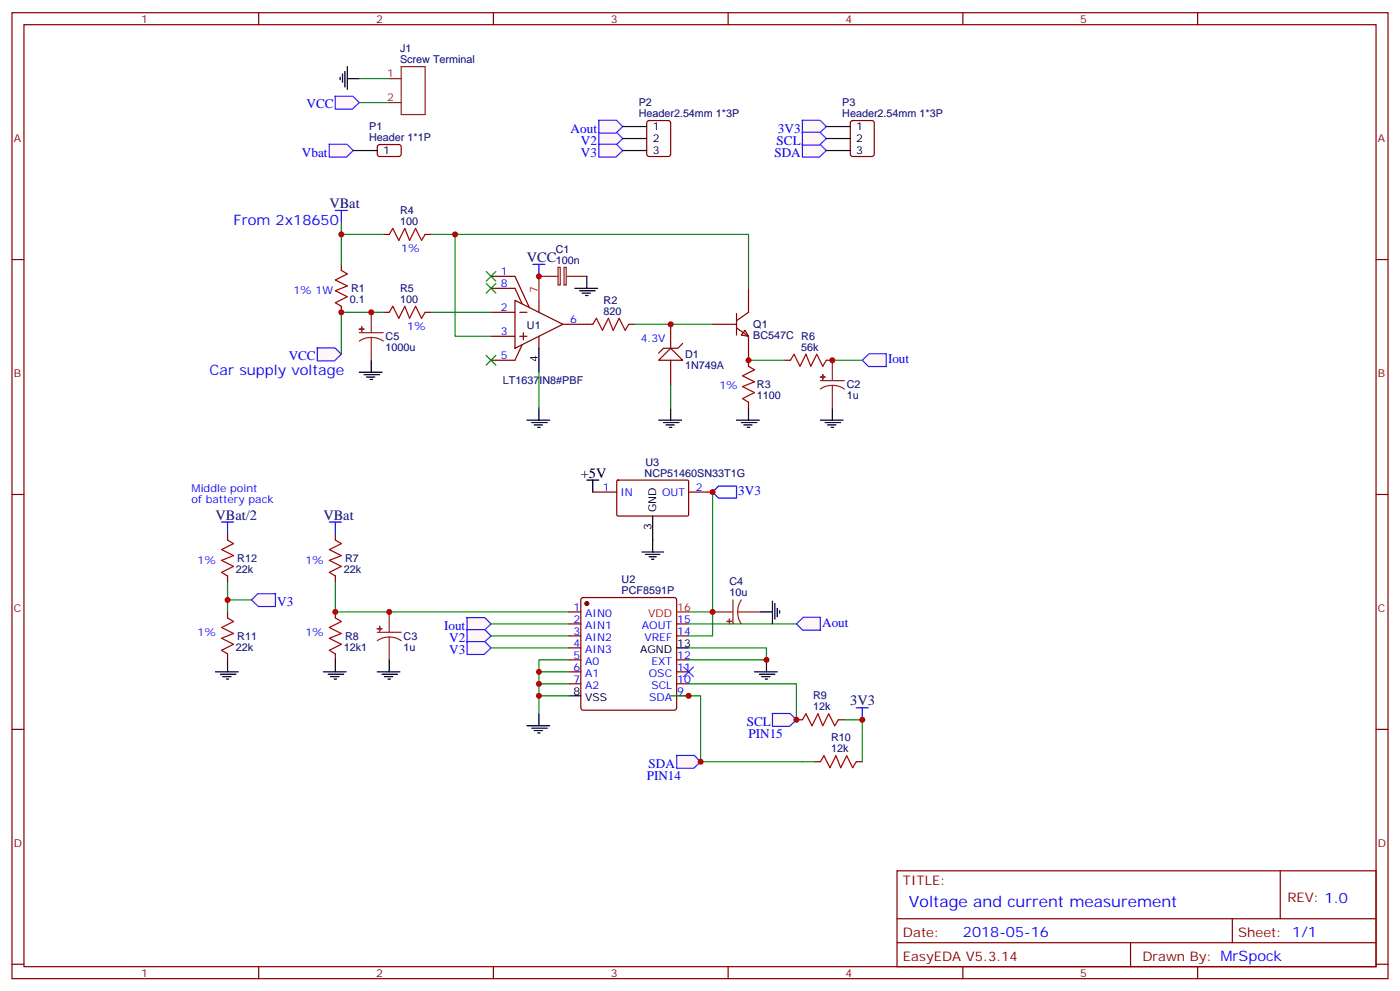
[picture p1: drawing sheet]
<svg xmlns="http://www.w3.org/2000/svg" width="412mm" height="292mm" viewBox="0 0 412 292" stroke-linecap="round" stroke-linejoin="round" font-family="sans-serif">
<g fill="none" stroke="#870000" stroke-width=".35">
<path d="M3.5 3.7h405.4v284.4h-405.4zM7.1 7.3h398.2v277.3h-398.2zM76.2 3.7v3.6M145.3 3.7v3.6M214.5 3.7v3.6M283.6 3.7v3.6M352.8 3.7v3.6M3.5 76.4h3.6M100.5 77.8v1.8M405.3 76.4h3.6M100.5 90.2v1.7M3.5 145.6h3.6"/>
<path d="M405.3 145.6h3.6M3.5 214.7h3.6M405.3 214.7h3.6M264.2 256.3h141.1v28.3h-141.1zM377.1 256.3v14.1M264.2 270.4h141.1M264.2 277.5h141.1M333 277.5v7.1M363 270.4v7.1M3.5 283.8h3.6M76.2 284.6v3.5M145.3 284.6v3.5"/>
<path d="M214.5 284.6v3.5M283.6 284.6v3.5M352.8 284.6v3.5M405.3 283.8h3.6"/>
</g>
<path d="M100.5 79.6l1.8 1-3.5 1.8 3.5 1.8-3.5 1.4 3.5 1.7-3.5 1.8 1.7 1.1" fill="none" stroke="#a10000" stroke-width=".35"/>
<path d="M98.8 61.9h3.5M100.5 61.9v3.6" fill="none" stroke="#00f" stroke-width=".35"/>
<path d="M93.4 102.4h5.3l1.8 1.9-2 1.9h-5z" fill="#fff7f7" stroke="#420aff" stroke-width=".35"/>
<path d="M100.5 65.5v12.3" fill="none" stroke="#008700" stroke-width=".35"/>
<path d="M144.6 91.9h7.1M144.6 99h7.1M144.6 84.9h7.1l2.1 4.6M144.6 81.4h7.1l4.2 9.1M151.7 88.4l14.1 7.1-14.1 7zM153.1 91.9h2.1M153.1 99h2.1M154.2 97.9v2.1M158.7 88.4v3.5M158.7 99v3.5M165.8 95.5h7.1M153.8 101.5l-2.1 4.5h-7.1" fill="none" stroke="#870000" stroke-width=".35"/>
<path d="M158.7 102.5v7.1" fill="none" stroke="#000" stroke-width=".35"/>
<path d="M158.7 81.4v7" fill="none" stroke="#f00" stroke-width=".35"/>
<path d="M219.4 97.2l1.1 1.8-2.1-.4z" fill="#fff" stroke="#870000" stroke-width=".35"/>
<path d="M112.9 69h1.8M125.2 69h1.8M112.9 91.9h1.8M125.2 91.9h1.8M172.9 95.5h1.7M185.2 95.5h1.8M209.9 95.5h7.1M217 96.5l3.5 2.5v8.8M217 92.3v6.3M220.5 84.9v7l-3.5 2.5M220.5 118.4v1.8" fill="none" stroke="#870000" stroke-width=".35"/>
<path d="M114.7 69l1-1.8 1.8 3.6 1.7-3.6 1.4 3.6 1.8-3.6 1.8 3.6 1-1.8M114.7 91.9l1-1.7 1.8 3.5 1.7-3.5 1.4 3.5 1.8-3.5 1.8 3.5 1-1.8M174.6 95.5l1.1-1.8 1.7 3.5 1.8-3.5 1.4 3.5 1.8-3.5 1.7 3.5 1.1-1.7M220.5 107.8l1.7 1.1-3.5 1.7 3.5 1.8-3.5 1.4 3.5 1.8-3.5 1.7 1.8 1.1" fill="none" stroke="#a10000" stroke-width=".35"/>
<path d="M100.5 69h12.4M127 69h93.5v15.9M134.1 69v30h10.5M112.9 91.9h-12.4v12.4M127 91.9h17.6M187 95.5h22.9M158.7 109.6v10.6" fill="none" stroke="#008700" stroke-width=".35"/>
<g fill="none" stroke="#000" stroke-width=".35">
<path d="M155.2 123.7h6.7M156.6 124.4h4.6M157.3 125.1h2.5M158.4 125.8h.7M158.7 120.2v3.5M194 123.7h6.7M195.4 124.4h4.6M196.1 125.1h2.5M197.2 125.8h.7M197.6 120.2v3.5M217 123.7h6.7M218.4 124.4h4.6"/>
<path d="M219.1 125.1h2.4M220.1 125.8h.7M220.5 120.2v3.5"/>
</g>
<g fill="#000" stroke="#008700" stroke-width=".35">
<path d="M143.2 79.9l2.8 2.9zM146 79.9l-2.8 2.9z"/>
<path d="M143.2 83.5l2.8 2.8zM146 83.5l-2.8 2.8z"/>
<path d="M143.2 104.6l2.8 2.9zM146 104.6l-2.8 2.9z"/>
</g>
<path d="M98.7 28.3h5.3l1.8 1.9-2 1.9h-5z" fill="#fff7f7" stroke="#420aff" stroke-width=".35"/>
<path d="M197.6 113.1v7.1" fill="none" stroke="#008700" stroke-width=".35"/>
<path d="M194 106l3.6-3.5 3.5 3.5z" fill="#fff" stroke="#870000" stroke-width=".35"/>
<path d="M197.6 95.5v7M197.6 106v7.1M201.1 101.1l-1.4 1.4h-4.3l-1.4 1.4M231.1 106h1.7M243.4 106h1.8" fill="none" stroke="#870000" stroke-width=".35"/>
<g fill="none" stroke="#000" stroke-width=".35">
<path d="M102.3 19.6v6.7M100.2 22.8v.7M100.9 21.7v2.5M101.6 21v4.6M102.3 23.1h3.5M169.3 84.9h6.7M170.7 85.6h4.6M171.4 86.3h2.5M172.5 87h.7M172.9 81.4v3.5M241.7 123.7h6.7M243.1 124.4h4.5"/>
<path d="M243.8 125.1h2.4M244.8 125.8h.7M245.2 120.2v3.5"/>
</g>
<path d="M164.4 78.7h.6v5.2h-.6zM166.2 78.7h.6v5.2h-.6zM158.7 81.4h5.7M166.9 81.4h6" fill="none" stroke="#8c2424" stroke-width=".35"/>
<path d="M157 77.8h3.5M158.7 77.8v3.6" fill="none" stroke="#00f" stroke-width=".35"/>
<path d="M232.8 106l1.1-1.7 1.8 3.5 1.7-3.5 1.4 3.5 1.8-3.5 1.8 3.5 1-1.8" fill="none" stroke="#a10000" stroke-width=".35"/>
<path d="M220.5 106h10.6" fill="none" stroke="#008700" stroke-width=".35"/>
<path d="M254 106l2-1.9h5.1v3.8h-5.2z" fill="#fff7f7" stroke="#420aff" stroke-width=".35"/>
<path d="M245.2 106h8.8M98.8 171.3v8.8h68.8M167.6 197.8h-8.9v3.5M167.6 194.2h-8.9v3.6M167.6 204.8h-8.9v5.3M167.6 201.3h-8.9v3.5" fill="none" stroke="#008700" stroke-width=".35"/>
<circle cx="172.9" cy="177.7" r=".53" fill="#870000" stroke="#870000" stroke-width=".35"/>
<g fill="none" stroke="#870000" stroke-width=".35">
<path d="M98.8 157.2v1.8M98.8 169.5v1.8M171.3 176.1l.5-.2h26.8l.5 .2 .2 .5v31.8l-.2 .4-.5 .3h-26.8l-.5-.3-.2-.4v-31.8zM98.8 180.1v1.8M98.8 192.5v1.7M167.6 180.1h3.5M167.6 183.7h3.5M167.6 187.2h3.5M167.6 190.7h3.5M167.6 194.2h3.5M167.6 197.8h3.5M199.3 183.7h3.5"/>
<path d="M199.3 187.2h3.5M199.3 194.2h3.5M199.3 197.8h3.5M167.6 201.3h3.5M199.3 201.3h3.5M199.3 204.8h3.5"/>
</g>
<g fill="none" stroke="#000" stroke-width=".35">
<path d="M95.2 197.8h6.8M96.7 198.5h4.5M97.4 199.2h2.4M98.4 199.9h.7M98.8 194.2v3.6M111.1 197.8h6.7M112.5 198.5h4.6M113.2 199.2h2.5M114.3 199.9h.7M114.7 194.2v3.6M199.3 190.7h3.5M155.2 213.6h6.7"/>
<path d="M156.6 214.3h4.6M157.3 215.1h2.5M158.4 215.8h.7M158.7 210.1v3.5M167.6 204.8h3.5"/>
</g>
<path d="M199.3 180.1h3.5" fill="none" stroke="#f00" stroke-width=".35"/>
<path d="M98.8 159l1.7 1-3.5 1.8 3.5 1.7-3.5 1.5 3.5 1.7-3.5 1.8 1.8 1M98.8 181.9l1.7 1.1-3.5 1.7 3.5 1.8-3.5 1.4 3.5 1.8-3.5 1.7 1.8 1.1" fill="none" stroke="#a10000" stroke-width=".35"/>
<path d="M97 153.7h3.5M98.8 153.7v3.5" fill="none" stroke="#00f" stroke-width=".35"/>
<path d="M236.3 35.4h5.3l1.8 1.9-2 1.9h-5z" fill="#fff7f7" stroke="#420aff" stroke-width=".35"/>
<path d="M222.2 197.8h6.8M223.7 198.5h4.5M224.4 199.2h2.4M225.4 199.9h.7M225.8 194.2v3.6" fill="none" stroke="#000" stroke-width=".35"/>
<path d="M202.8 190.7h23v3.5h-23M202.8 180.1h7.1v7.1h-7.1M197.6 204.8h8.8v19.4h30M202.8 201.3h31.8v10.6M248.7 211.9h5.3v12.3" fill="none" stroke="#008700" stroke-width=".35"/>
<path d="M236.4 211.9l1-1.8 1.8 3.5 1.7-3.5 1.5 3.5 1.7-3.5 1.8 3.5 1-1.7M241.7 224.2l1-1.7 1.8 3.5 1.7-3.5 1.4 3.5 1.8-3.5 1.8 3.5 1-1.8" fill="none" stroke="#a10000" stroke-width=".35"/>
<path d="M234.6 211.9h1.8M246.9 211.9h1.8M239.9 224.2h1.8M252.2 224.2h1.8" fill="none" stroke="#870000" stroke-width=".35"/>
<path d="M252.2 208.4h3.6M254 208.4v3.5" fill="none" stroke="#00f" stroke-width=".35"/>
<g fill="#fff7f7" stroke="#420aff" stroke-width=".35">
<path d="M199.2 222.4h5.3l1.9 1.8-2.1 2h-5z"/>
<path d="M227.5 210h5.2l1.9 1.9-2 1.9h-5.1z"/>
</g>
<path d="M236.4 224.2h3.5" fill="none" stroke="#008700" stroke-width=".35"/>
<path d="M137.5 181.8h5.3l1.8 1.9-2 1.9h-5z" fill="#fff7f7" stroke="#420aff" stroke-width=".35"/>
<path d="M144.6 183.7h23" fill="none" stroke="#008700" stroke-width=".35"/>
<path d="M234.6 183.7l2-2h5.1v3.8h-5.3z" fill="#fff7f7" stroke="#420aff" stroke-width=".35"/>
<path d="M202.8 183.7h31.8" fill="none" stroke="#008700" stroke-width=".35"/>
<g fill="#fff7f7" stroke="#420aff" stroke-width=".35">
<path d="M137.5 185.3h5.3l1.8 1.9-2 1.9h-5z"/>
<path d="M137.5 188.9h5.3l1.8 1.8-2 2h-5z"/>
<path d="M176.3 38.9h5.3l1.8 1.9-2 1.9h-5z"/>
<path d="M176.3 42.5h5.3l1.8 1.8-2 1.9h-5z"/>
<path d="M176.3 35.4h5.3l1.8 1.9-2 1.9h-5z"/>
<path d="M236.3 42.5h5.3l1.8 1.8-2 1.9h-5z"/>
<path d="M236.3 38.9h5.3l1.8 1.9-2 1.9h-5z"/>
<path d="M201.4 196.4l2.9 2.8zM204.3 196.4l-2.9 2.8z"/>
</g>
<path d="M144.6 187.2h23M144.6 190.7h23" fill="none" stroke="#008700" stroke-width=".35"/>
<path d="M190.7 35.7l.5-.2h5.6l.7 .4 .1 9.5-.5 .6-5.9 .1-.6-.5-.1-9.4zM250.7 35.7l.5-.2h5.6l.7 .4v9.5l-.4 .6-5.9 .1-.7-.5v-9.4z" fill="none" stroke="#870000" stroke-width=".35"/>
<path d="M183.4 37.3h7.1M243.4 37.3h7.1M183.4 44.3h7.1M183.4 40.8h7.1M243.4 44.3h7.1M243.4 40.8h7.1M105.8 109.6h6.7M107.2 110.3h4.6M107.9 111h2.5M109 111.7h.7M109.4 106v3.6" fill="none" stroke="#000" stroke-width=".35"/>
<path d="M96.9 42.5h5.3l1.9 1.8-2.1 1.9h-5z" fill="#fff7f7" stroke="#420aff" stroke-width=".35"/>
<g fill="none" stroke="#8c2424" stroke-width=".35">
<path d="M118.2 19.6h7v14.1h-7zM114.7 23.1h3.5M114.7 30.2h3.5M105.8 97.9h7.1M109.4 99.3l1.8 .3 1.7 .8M109.4 99.3l-1.9 .3-1.7 .8M109.4 91.9v6M109.4 99.3v6.7M241.7 112h7M245.2 113.5l1.8 .2 1.7 .8M245.2 113.5l-1.9 .2-1.6 .8M245.2 106v6"/>
<path d="M245.2 113.5v6.7M215.9 176.6v7.1M218.4 176.6l-.9 1.7-.2 1.8M111.1 186.1h7.1M114.7 187.5l1.8 .3 1.7 .8M114.7 187.5l-1.9 .3-1.7 .8M114.7 180.1v6M114.7 187.5v6.7M209.9 180.1h6M217.3 180.1l.3 1.9 .8 1.7M217.3 180.1h6.7"/>
</g>
<g fill="#8c2424" stroke="#8c2424" stroke-width=".35">
<path d="M105.8 96.9h1.4z"/>
<path d="M106.5 96.2l.1 1.4z"/>
<path d="M111.1 185.1h1.4z"/>
<path d="M111.8 184.4l.1 1.4z"/>
<path d="M241.7 111h1.4z"/>
<path d="M242.4 110.3v1.4z"/>
<path d="M214.8 182.2l.1 1.5z"/>
<path d="M214.1 182.9l1.4 .1z"/>
</g>
<g fill="none" stroke="#000" stroke-width=".35">
<path d="M104.1 44.3h7M172.9 141.3h3.5M174.6 141.3v3.6M192.3 151.9v10.6M189.1 162.5h6.3M190.1 163.2h4.3M191.2 163.9h2.1M191.9 164.6h.7M227.5 177v6.7M228.2 177.7v4.5M229 179.1v2.4M229.7 179.8v.7"/>
<path d="M63.5 197.8h6.7M64.9 198.5h4.6M65.6 199.2h2.5M66.7 199.9h.7M67 194.2v3.6M224 180.1h3.5"/>
</g>
<path d="M105.8 30.2h8.9M105.8 23.1h8.9M209.9 144.9v35.2M67 171.3v8.8" fill="none" stroke="#008700" stroke-width=".35"/>
<path d="M111.4 42.8l.4-.3 5.9 .1 .5 .7-.1 2.3-.6 .5-5.9-.1-.5-.6v-2.1zM67 157.2v1.8M174.6 144.9h7.1M181.7 141.5l.3-.2 20.7 .1 .1 .3v10l-.3 .2-20.6-.1-.2-.2zM202.8 144.9h7.1M67 169.5v1.8M67 180.1v1.8M67 192.5v1.7" fill="none" stroke="#870000" stroke-width=".35"/>
<path d="M65.3 153.7h3.5M67 153.7v3.5M209.9 144.9l1.8-1.8h5.3v3.5h-5.3z" fill="none" stroke="#00f" stroke-width=".35"/>
<path d="M67 159l1.8 1-3.5 1.8 3.5 1.7-3.5 1.5 3.5 1.7-3.5 1.8 1.7 1M67 181.9l1.8 1.1-3.5 1.7 3.5 1.8-3.5 1.4 3.5 1.8-3.5 1.7 1.7 1.1" fill="none" stroke="#a10000" stroke-width=".35"/>
<path d="M74.1 176.6l1.8-1.9h5.3l-.1 3.8h-5z" fill="#fff7f7" stroke="#420aff" stroke-width=".35"/>
<path d="M67 176.6h7.1" fill="none" stroke="#008700" stroke-width=".35"/>
<g fill="#c00">
<circle cx="67" cy="176.6" r=".88"/>
<circle cx="209.9" cy="180.1" r=".88"/>
<circle cx="245.2" cy="106" r=".88"/>
<circle cx="100.5" cy="69" r=".88"/>
<circle cx="234.6" cy="211.9" r=".88"/>
<circle cx="254" cy="211.9" r=".88"/>
<circle cx="225.8" cy="194.2" r=".88"/>
<circle cx="158.8" cy="201.3" r=".88"/>
<circle cx="98.8" cy="180.1" r=".88"/>
<circle cx="100.5" cy="91.9" r=".88"/>
<circle cx="134.1" cy="69" r=".88"/>
<circle cx="158.8" cy="81.4" r=".88"/>
<circle cx="220.5" cy="106" r=".88"/>
<circle cx="197.6" cy="95.5" r=".88"/>
<circle cx="158.8" cy="204.8" r=".88"/>
<circle cx="158.8" cy="197.8" r=".88"/>
<circle cx="202.8" cy="204.8" r=".88"/>
<circle cx="206.4" cy="224.2" r=".88"/>
<circle cx="114.7" cy="180.1" r=".88"/>
<circle cx="109.4" cy="91.9" r=".88"/>
<circle cx="209.9" cy="144.9" r=".88"/>
</g>
<text font-size="4.6" fill="#00f" x="267.8" y="266.9">Voltage and current measurement</text>
<g font-size="4.2" fill="#000080">
<text x="97" y="61.2">VBat</text>
<text x="155.2" y="77.1">VCC</text>
<text x="63.5" y="153">VBat/2</text>
<text x="95.2" y="153">VBat</text>
<text x="250.5" y="207.6">3V3</text>
</g>
<g font-size="4.2" fill="#00f">
<text x="68.8" y="66.2">From 2x18650</text>
<text x="61.7" y="110.3">Car supply voltage</text>
<text x="283.6" y="275.7">2018-05-16</text>
</g>
<text font-size="4.2" x="171.1" y="140.6">+5V</text>
<g font-size="3.9" fill="#00f">
<text x="90.3" y="31.9">VCC</text>
<text x="168.1" y="39">Aout</text>
<text x="229.2" y="39">3V3</text>
<text x="89" y="46.1">Vbat</text>
<text x="171.1" y="42.5">V2</text>
<text x="171.1" y="46.1">V3</text>
<text x="228.1" y="46.1">SDA</text>
<text x="228.8" y="42.5">SCL</text>
<text x="85" y="106">VCC</text>
<text x="261.6" y="106.8">Iout</text>
<text x="217.5" y="145.6">3V3</text>
<text x="81.7" y="178.4">V3</text>
<text x="130.8" y="185.4">Iout</text>
<text x="242.2" y="184.5">Aout</text>
<text x="132.3" y="188.9">V2</text>
<text x="132.3" y="192.5">V3</text>
<text x="219.9" y="213.6">SCL</text>
<text x="220.5" y="217.2">PIN15</text>
<text x="191.1" y="226">SDA</text>
<text x="190.5" y="229.7">PIN14</text>
</g>
<g font-size="3.9" fill="#800">
<text x="266" y="260.6">TITLE:</text>
<text x="379.2" y="265.5">REV: 1.0</text>
<text x="266" y="275.7">Date:</text>
<text x="364.8" y="275.7">Sheet: 1/1</text>
<text x="266" y="282.8">EasyEDA V5.3.14</text>
<text x="336.5" y="282.8">Drawn By: MrSpock</text>
</g>
<g font-size="3.2" fill="#800">
<text x="41.6" y="6.7">1</text>
<text x="110.8" y="6.7">2</text>
<text x="179.9" y="6.7">3</text>
<text x="249.1" y="6.7">4</text>
<text x="318.2" y="6.7">5</text>
<text x="4.1" y="41.8">A</text>
<text x="405.9" y="41.8">A</text>
<text x="4.1" y="111">B</text>
<text x="405.9" y="111">B</text>
<text x="4.1" y="180.1">C</text>
<text x="405.9" y="180.1">C</text>
<text x="4.1" y="249.3">D</text>
<text x="405.9" y="249.3">D</text>
<text x="41.6" y="287.5">1</text>
<text x="110.8" y="287.5">2</text>
<text x="179.9" y="287.5">3</text>
<text x="249.1" y="287.5">4</text>
<text x="318.2" y="287.5">5</text>
</g>
<g font-size="3.2" fill="#000080">
<text x="117.9" y="15.3">J1</text>
<text x="117.9" y="18.6">Screw Terminal</text>
<text x="188.1" y="34.4">Header2.54mm 1*3P</text>
<text x="188.1" y="31.2">P2</text>
<text x="248.1" y="34.4">Header2.54mm 1*3P</text>
<text x="248.1" y="31.2">P3</text>
<text x="108.8" y="41.5">Header 1*1P</text>
<text x="108.8" y="38.2">P1</text>
<text x="117.8" y="62.9">R4</text>
<text x="117.8" y="66.2">100</text>
<text x="163.7" y="77.6">100n</text>
<text x="163.7" y="74.4">C1</text>
<text x="103" y="89.3">0.1</text>
<text x="103.4" y="86.1">R1</text>
<text x="117.8" y="89.1">100</text>
<text x="117.8" y="85.9">R5</text>
<text x="177.8" y="89.4">R2</text>
<text x="177.8" y="92.6">820</text>
<text x="113.6" y="100.2">C5</text>
<text x="155.2" y="96.8">U1</text>
<text x="221.9" y="99.9">BC547C R6</text>
<text x="221.9" y="96.6">Q1</text>
<text x="113.6" y="103.4">1000u</text>
<text x="201.8" y="105.5">D1</text>
<text x="236" y="103.2">56k</text>
<text x="148.2" y="113.1">LT1637IN8#PBF</text>
<text x="201.8" y="108.7">1N749A</text>
<text x="223" y="117.5">1100</text>
<text x="223" y="114.3">R3</text>
<text x="249.4" y="117.5">1u</text>
<text x="249.4" y="114.3">C2</text>
<text x="190.1" y="137">U3</text>
<text x="189.9" y="140.3">NCP51460SN33T1G</text>
<text x="69.9" y="165.4">R12</text>
<text x="101.6" y="165.4">R7</text>
<text x="69.5" y="168.7">22k</text>
<text x="101.2" y="168.7">22k</text>
<text x="183.1" y="171.6">U2</text>
<text x="214.9" y="172.3">C4</text>
<text x="183.1" y="174.8">PCF8591P</text>
<text x="214.9" y="175.5">10u</text>
<text x="69.5" y="191.6">22k</text>
<text x="69.9" y="188.4">R11</text>
<text x="101.2" y="191.6">12k1</text>
<text x="101.6" y="188.4">R8</text>
<text x="118.9" y="191.6">1u</text>
<text x="118.9" y="188.4">C3</text>
<text x="239.5" y="209.1">12k</text>
<text x="239.5" y="205.8">R9</text>
<text x="244.8" y="221.4">12k</text>
<text x="244.8" y="218.1">R10</text>
</g>
<g font-size="3.2" fill="#8d2323">
<text x="114" y="22.8">1</text>
<text x="114" y="29.8">2</text>
</g>
<g font-size="3.2">
<text x="192.3" y="38.3">1</text>
<text x="192.3" y="41.8">2</text>
<text x="252.2" y="38.3">1</text>
<text x="252.2" y="41.8">2</text>
<text x="112.9" y="45.4">1</text>
<text x="192.3" y="45.4">3</text>
<text x="252.2" y="45.4">3</text>
<text x="158.4" y="106.6" transform="rotate(-90 158.4 106.6)">4</text>
<text x="193.3" y="150.8" transform="rotate(-90 193.3 150.8)">GND</text>
<text x="191.9" y="156" transform="rotate(-90 191.9 156)">3</text>
<text x="199.5" y="190.4">13</text>
<text x="188.6" y="192.1">AGND</text>
<text x="168.9" y="204.5">8</text>
<text x="172.4" y="206.2">VSS</text>
</g>
<g font-size="3.2" fill="#00f">
<text x="118.2" y="74.3">1%</text>
<text x="147.6" y="81">1</text>
<text x="86.4" y="86.6">1% 1W</text>
<text x="147.6" y="84.5">8</text>
<text x="147.6" y="91.6">2</text>
<text x="167.9" y="95.1">6</text>
<text x="119.9" y="97.2">1%</text>
<text x="147.6" y="98.6">3</text>
<text x="188.7" y="100.6">4.3V</text>
<text x="147.6" y="105.7">5</text>
<text x="211.9" y="114.6">1%</text>
<text x="56.4" y="144.9">Middle point</text>
<text x="56.4" y="148">of battery pack</text>
<text x="177.5" y="144.5">1</text>
<text x="182.7" y="145.9">IN</text>
<text x="195" y="145.9">OUT</text>
<text x="205" y="144.5">2</text>
<text x="58.2" y="166">1%</text>
<text x="90" y="166">1%</text>
<text x="168.9" y="179.8">1</text>
<text x="168.9" y="183.3">2</text>
<text x="172.4" y="181.5">AIN0</text>
<text x="172.4" y="185.1">AIN1</text>
<text x="189.1" y="185.1">AOUT</text>
<text x="199.5" y="183.3">15</text>
<text x="58.2" y="187.2">1%</text>
<text x="90" y="187.2">1%</text>
<text x="168.9" y="186.8">3</text>
<text x="168.9" y="190.4">4</text>
<text x="172.4" y="188.6">AIN2</text>
<text x="189.8" y="188.6">VREF</text>
<text x="199.5" y="186.8">14</text>
<text x="168.9" y="193.9">5</text>
<text x="168.9" y="197.4">6</text>
<text x="172.4" y="192.1">AIN3</text>
<text x="172.4" y="195.7">A0</text>
<text x="191.9" y="195.7">EXT</text>
<text x="199.5" y="197.4">11</text>
<text x="199.5" y="193.9">12</text>
<text x="168.9" y="200.9">7</text>
<text x="172.4" y="199.2">A1</text>
<text x="172.4" y="202.7">A2</text>
<text x="191.1" y="199.2">OSC</text>
<text x="191.9" y="202.7">SCL</text>
<text x="199.5" y="200.9">10</text>
<text x="191.2" y="206.2">SDA</text>
<text x="199.5" y="204.5">9</text>
</g>
<g font-size="3.2" fill="#f00">
<text x="158.4" y="86.3" transform="rotate(-90 158.4 86.3)">7</text>
<text x="199.5" y="179.8">16</text>
<text x="191" y="181.5">VDD</text>
</g>
</svg>
